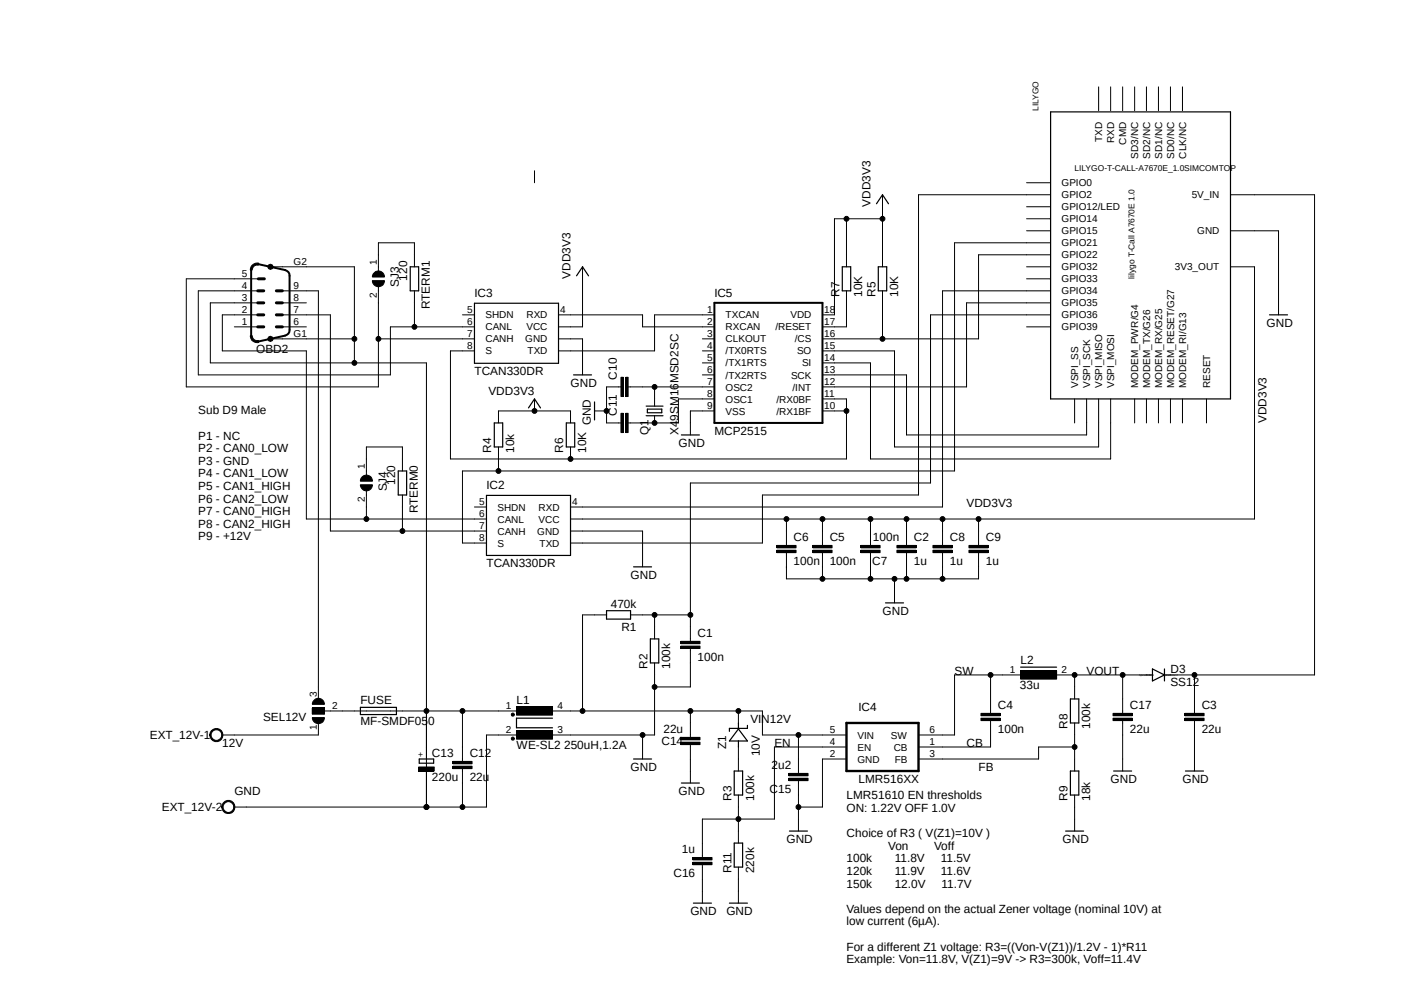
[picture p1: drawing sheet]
<svg xmlns="http://www.w3.org/2000/svg" width="297mm" height="210mm" viewBox="0 0 297 210" stroke-linecap="round" stroke-linejoin="round" font-family="sans-serif">
<path d="M30.9 14l247.3 190.3M278.2 14l-247.3 190.3" fill="none" stroke="#fff" stroke-width=".21"/>
<g fill="none" stroke="#000" stroke-width=".21">
<path d="M232.4 18.4v5M234.9 18.4v5M237.5 18.4v5M240 18.4v5M242.5 18.4v5M245.1 18.4v5M247.6 18.4v5M250.1 18.4v5M113.1 36.1v2.6M217.2 38.7h5M53.3 56.1a1.45 1.45 0 0 1 1.4-.4v.4a1.04 1.04 0 0 0-1.4 1h-.3zM54.7 59h-15.3v22.8h40.7v-21.2"/>
<path d="M56.8 56l.4-.1 .4 .1 .2 .4-.2 .4-.4 .2-.4-.2-.2-.4zM57.2 56.4h17.8v20.4M78.8 59.4h2.5a1.27 1.27 0 0 1-1.2 1.2 1.27 1.27 0 0 1-1.3-1.2zM79.2 57.7a1.25 1.25 0 0 1 1.3-.3 1.25 1.25 0 0 1 .8 1.2h-2.5l.1-.6zM87.7 56.4v-5h-7.6v5.9M123.2 56.4v12.7h-5M179.1 46.3v10.1M186.7 46.3h-10.2v20.3h-2.5M186.7 41.2v15.2M217.2 48.8h5M217.2 56.4h5M217.2 43.7h5"/>
<path d="M217.2 46.3h5M217.2 59h5M222.2 41.2h-27.9v63.5h-33v10.2h-40.6M222.2 51.4h-20.3v48.2h-104.1v15.3h5.1M222.2 53.9h-15.2v17.8h-33M260.3 41.2h17.8v101.5h-30.5M260.3 48.8h10.2v17.8M260.3 56.4h5.1v53.4h-144.7M49.6 69.1h5.1M53 71h.3a1.06 1.06 0 0 0 1.4 1v.4a1.46 1.46 0 0 1-1.7-1.4zM54.7 61.5h-12.7v17.8h40.6v-10.2h17.8M54.7 64.1h-10.2v12.7h45.7v93.9"/>
<path d="M54.7 66.6h-7.7v7.6h17.8v35.6h38.1M56.8 71.3l.4-.2 .4 .2 .2 .4-.2 .4-.4 .1-.4-.1-.2-.4zM57.2 71.7h17.8M59.7 61.5h7.7v86.3M59.7 64.1h5.1M59.7 66.6h10.2v45.7h33M59.7 69.1h5.1M80.1 71.7h20.3M87.7 61.5v7.6M97.8 66.6h2.6M100.4 74.2h-5.1v22.9h83.8v-12.7h-5.1M118.2 66.6h17.7v2.5h15.2"/>
<path d="M118.2 71.7h5v7.6M131.4 79.8h.5v4.1h-.5zM132.4 79.8h.5v4.1h-.5zM148.6 74.2h2.5M148.6 71.7h2.5M148.6 76.8h2.5M148.6 79.3h2.5M151.1 66.6h-12.6v7.6h-20.3M174 76.8h10.1v20.3h50.8v-12.7M174 74.2h15.2v20.3h43.2v-10.1M174 79.3h17.8v12.7h38.1v-7.6M179.1 61.5v7.6h-5.1"/>
<path d="M186.7 61.5v10.2M217.2 69.1h5M222.2 61.5h-22.8v45.7h-78.7M222.2 64.1h-17.7v17.7h-30.5M222.2 66.6h-25.4v35.6h-50.8v33.4M85.1 99.6v-5.1h-7.6v6M105.5 89.5v-2.6h15.2v2.6M105.5 94.5v5.1M113.1 84.4v2.5M120.7 94.5v2.6M125.8 86.9h2.5M131.4 87.4h.5v4.1h-.5z"/>
<path d="M131.4 81.8h-3.1v7.7h3.1M132.4 87.4h.5v4.1h-.5zM132.9 81.8h18.2M138.5 81.8v4.1M138.5 87.9v1.6M151.1 86.9h-5.1v5.1M151.1 84.4h-7.6v5.1h-10.6M174 86.9h5.1M227.3 84.4v5.1M240 84.4v5.1M242.5 84.4v5.1M245.1 84.4v5.1"/>
<path d="M247.6 84.4v5.1M250.1 84.4v5.1M255.2 84.4v5.1M76.2 102.5h2.6a1.27 1.27 0 0 1-1.3 1.3 1.27 1.27 0 0 1-1.3-1.3zM76.6 100.8a1.27 1.27 0 0 1 1.4-.2 1.27 1.27 0 0 1 .8 1.2h-2.6l.2-.6zM77.5 103.8v6M85.1 104.7v7.6M100.4 107.2h2.5M120.7 112.3h15.2v7.6M164.3 116.4h4.1v.5h-4.1zM164.3 115.4h4.1v.5h-4.1zM166.4 109.8v5.6"/>
<path d="M166.4 116.9v5.5h40.6v-5.5M172 116.4h4v.5h-4zM172 115.4h4v.5h-4zM174 109.8v5.6M174 116.9v5.5M182.1 115.4h4.1v.5h-4.1zM182.1 116.4h4.1v.5h-4.1zM184.1 109.8v5.6M184.1 116.9v5.5M189.7 116.4h4.1v.5h-4.1zM189.7 115.4h4.1v.5h-4.1zM191.8 109.8v5.6"/>
<path d="M191.8 116.9v5.5M197.4 116.4h4v.5h-4zM197.4 115.4h4v.5h-4zM199.4 109.8v5.6M199.4 116.9v5.5M205 116.4h4v.5h-4zM205 115.4h4v.5h-4zM207 109.8v5.6M128.3 130h-5.1v20.4M133.4 130h12.6M138.5 130v5.1M144 136.7h4.1v.5h-4.1z"/>
<path d="M144 135.6h4.1v.5h-4.1zM146 137.2v8.1h-7.5M189.2 122.4v5.1M44.7 154.6a1.39 1.39 0 0 1 2.2 .1 1.39 1.39 0 0 1-.8 2.1 1.39 1.39 0 0 1-1.7-1.4h.2a1.15 1.15 0 0 1 1.6-1.1 1.15 1.15 0 0 1 .4 1.9 1.15 1.15 0 0 1-1.9-.4l-.1-.4h-.2zM66.1 149.7h2.5v1.3h-2.5zM66.1 151.8h2.5a1.27 1.27 0 0 1-1.2 1.3 1.27 1.27 0 0 1-1.3-1.3zM66.5 148.1a1.25 1.25 0 0 1 1.3-.3 1.25 1.25 0 0 1 .8 1.2h-2.5l.1-.6zM67.4 152.9v2.5h-20.4M68.6 150.4h41.9M97.8 150.4v10.6M108.2 156l.3-.1 .2 .1 .1 .2-.1 .3h-.5zM108.2 150.9l.3-.1 .2 .1 .1 .2-.1 .3h-.5z"/>
<path d="M109.3 149.5h7.6v1.8h-7.6zM109.3 154.6h7.6v1.7h-7.6zM110.5 155.4h-7.6v15.3h-53.3M115.6 150.4h45.7v5h17.8M135.9 155.4v5.1M138.5 140.2v15.2h-22.9M144 156h4.1v.5h-4.1zM144 157h4.1v.5h-4.1zM146 150.4v5.6M146 157.5v8.1M156.2 150.4v2.5M156.2 158v5.1"/>
<path d="M168.9 155.4v8.2M179.1 158h-15.3v15.2h-15.2v8.2M207.5 151.9h4.1v.5h-4.1zM207.5 150.9h4.1v.5h-4.1zM209.5 152.4v5.6h-15.2M209.5 142.7v8.2M215.9 141.9h7.6v1.7h-7.6zM217.2 142.7h-15.3v12.7h-7.6M222.2 142.7h20.3M227.3 142.7v5.1M227.3 152.9v10.2M227.3 158h-7.6v2.5h-25.4"/>
<path d="M235.5 151.9h4v.5h-4zM235.5 150.9h4v.5h-4zM237.5 142.7v8.2M237.5 152.4v10.7M250.7 151.9h4v.5h-4zM250.7 150.9h4v.5h-4zM252.7 142.7v8.2M252.7 152.4v10.7M47.2 169.8a1.39 1.39 0 0 1 2.3 .2 1.39 1.39 0 0 1-.8 2 1.39 1.39 0 0 1-1.8-1.3h.3a1.15 1.15 0 0 1 1.5-1.1 1.15 1.15 0 0 1 .4 1.8 1.15 1.15 0 0 1-1.9-.3v-.4h-.3zM88.6 162.2h3.3v.9h-3.3zM95.8 162.1h4.1v.5h-4.1zM95.8 161h4.1v.5h-4.1z"/>
<path d="M97.8 162.6v8.1M156.2 168.1v10.2M166.9 163.6h4v.5h-4zM166.9 164.6h4v.5h-4zM168.9 165.1v10.7M179.1 160.5h-5.1v10.2h-5.1M227.3 168.1v7.7M146.6 181.4h4v.5h-4zM146.6 182.4h4v.5h-4zM148.6 182.9v8.1M156.2 183.4v7.6"/>
<circle cx="179.1" cy="46.3" r=".51"/>
<circle cx="186.7" cy="46.3" r=".51"/>
<circle cx="75" cy="71.7" r=".51"/>
<circle cx="75" cy="76.8" r=".51"/>
<circle cx="80" cy="71.7" r=".51"/>
<circle cx="87.7" cy="69.1" r=".51"/>
<circle cx="186.7" cy="71.7" r=".51"/>
<circle cx="105.4" cy="99.6" r=".51"/>
<circle cx="113.1" cy="86.9" r=".51"/>
<circle cx="120.7" cy="97.1" r=".51"/>
<circle cx="128.3" cy="86.9" r=".51"/>
<circle cx="138.5" cy="81.8" r=".51"/>
<circle cx="138.5" cy="89.5" r=".51"/>
<circle cx="179.1" cy="86.9" r=".51"/>
<circle cx="77.5" cy="109.8" r=".51"/>
<circle cx="85.1" cy="112.3" r=".51"/>
<circle cx="166.4" cy="109.8" r=".51"/>
<circle cx="174" cy="109.8" r=".51"/>
<circle cx="184.1" cy="109.8" r=".51"/>
<circle cx="191.8" cy="109.8" r=".51"/>
<circle cx="199.4" cy="109.8" r=".51"/>
<circle cx="207" cy="109.8" r=".51"/>
<circle cx="138.5" cy="130" r=".51"/>
<circle cx="146" cy="130" r=".51"/>
<circle cx="174" cy="122.4" r=".51"/>
<circle cx="184.1" cy="122.4" r=".51"/>
<circle cx="189.2" cy="122.4" r=".51"/>
<circle cx="191.8" cy="122.4" r=".51"/>
<circle cx="199.4" cy="122.4" r=".51"/>
<circle cx="90.2" cy="150.4" r=".51"/>
<circle cx="97.8" cy="150.4" r=".51"/>
<circle cx="123.2" cy="150.4" r=".51"/>
<circle cx="135.9" cy="155.4" r=".51"/>
<circle cx="138.5" cy="145.3" r=".51"/>
<circle cx="146" cy="150.4" r=".51"/>
<circle cx="156.2" cy="150.4" r=".51"/>
<circle cx="168.9" cy="155.4" r=".51"/>
<circle cx="209.5" cy="142.7" r=".51"/>
<circle cx="227.3" cy="142.7" r=".51"/>
<circle cx="227.3" cy="158" r=".51"/>
<circle cx="237.5" cy="142.7" r=".51"/>
<circle cx="252.7" cy="142.7" r=".51"/>
<circle cx="90.2" cy="170.7" r=".51"/>
<circle cx="97.8" cy="170.7" r=".51"/>
<circle cx="156.2" cy="173.2" r=".51"/>
<circle cx="168.9" cy="170.7" r=".51"/>
</g>
<g fill="none" stroke="#000" stroke-width=".25">
<path d="M222.2 23.7h38.1v60.7h-38.1zM86.8 56.4h1.8v5.1h-1.8zM122 58.3l1.2-1.9 1.3 1.9M178.2 56.4h1.8v5.1h-1.8zM185.4 43.1l1.3-1.9 1.3 1.9M185.8 56.4h1.8v5.1h-1.8zM100.4 64.1h17.8v12.7h-17.8zM121.3 79.3h3.8M268.6 66.6h3.8M84.2 99.6h1.8v5.1h-1.8zM104.6 89.5h1.7v5h-1.7zM111.8 86.3l1.3-1.9 1.2 1.9"/>
<path d="M119.8 89.5h1.8v5h-1.8zM125.8 85v3.8M136.7 85.9h3.6M136.7 87.9h3.6M136.9 86.5h3.1v.8h-3.1zM144.1 92h3.9M102.9 104.8h17.8v12.7h-17.8zM134 119.9h3.8M128.3 129.2h5.1v1.7h-5.1zM137.6 135.1h1.8v5.1h-1.8zM187.3 127.5h3.8M76.2 149.6h7.7v1.5h-7.7z"/>
<path d="M116.9 151.9h-7.6v2h7.6M156.2 154.2l1.9 2.5h-3.8zM156.2 152.9v1.3M156.2 156.7v1.3M158.1 153.4v.7h-3.8v.6M215.9 141.1h7.6M226.4 147.8h1.8v5.1h-1.8zM242.5 142.7h1.3M243.8 141.5l2.5 1.2-2.5 1.3zM246.3 141.5v2.5M246.3 142.7h1.3M88.7 160.5h3v.9h-3z"/>
<path d="M134 160.5h3.8M144.1 165.6h3.9M155.3 163.1h1.8v5h-1.8zM155.3 178.3h1.8v5.1h-1.8zM167 175.8h3.8M225.4 175.8h3.8M226.4 163.1h1.8v5h-1.8zM235.6 163.1h3.8M250.8 163.1h3.8M146.7 191h3.8M154.3 191h3.8"/>
</g>
<g fill="#000">
<path d="M53.3 56.1a1.45 1.45 0 0 1 1.4-.4v.4a1.04 1.04 0 0 0-1.4 1h-.3z" fill-rule="evenodd"/>
<path d="M56.8 56l.4-.1 .4 .1 .2 .4-.2 .4-.4 .2-.4-.2-.2-.4z" fill-rule="evenodd"/>
<path d="M78.8 59.4h2.5a1.27 1.27 0 0 1-1.2 1.2 1.27 1.27 0 0 1-1.3-1.2z" fill-rule="evenodd"/>
<path d="M79.2 57.7a1.25 1.25 0 0 1 1.3-.3 1.25 1.25 0 0 1 .8 1.2h-2.5l.1-.6z" fill-rule="evenodd"/>
<path d="M53 71h.3a1.06 1.06 0 0 0 1.4 1v.4a1.46 1.46 0 0 1-1.7-1.4z" fill-rule="evenodd"/>
<path d="M56.8 71.3l.4-.2 .4 .2 .2 .4-.2 .4-.4 .1-.4-.1-.2-.4z" fill-rule="evenodd"/>
<path d="M131.4 79.8h.5v4.1h-.5z" fill-rule="evenodd"/>
<path d="M132.4 79.8h.5v4.1h-.5z" fill-rule="evenodd"/>
<path d="M131.4 87.4h.5v4.1h-.5z" fill-rule="evenodd"/>
<path d="M132.4 87.4h.5v4.1h-.5z" fill-rule="evenodd"/>
<path d="M76.2 102.5h2.6a1.27 1.27 0 0 1-1.3 1.3 1.27 1.27 0 0 1-1.3-1.3z" fill-rule="evenodd"/>
<path d="M76.6 100.8a1.27 1.27 0 0 1 1.4-.2 1.27 1.27 0 0 1 .8 1.2h-2.6l.2-.6z" fill-rule="evenodd"/>
<path d="M164.3 116.4h4.1v.5h-4.1z" fill-rule="evenodd"/>
<path d="M164.3 115.4h4.1v.5h-4.1z" fill-rule="evenodd"/>
<path d="M172 116.4h4v.5h-4z" fill-rule="evenodd"/>
<path d="M172 115.4h4v.5h-4z" fill-rule="evenodd"/>
<path d="M182.1 115.4h4.1v.5h-4.1z" fill-rule="evenodd"/>
<path d="M182.1 116.4h4.1v.5h-4.1z" fill-rule="evenodd"/>
<path d="M189.7 116.4h4.1v.5h-4.1z" fill-rule="evenodd"/>
<path d="M189.7 115.4h4.1v.5h-4.1z" fill-rule="evenodd"/>
<path d="M197.4 116.4h4v.5h-4z" fill-rule="evenodd"/>
<path d="M197.4 115.4h4v.5h-4z" fill-rule="evenodd"/>
<path d="M205 116.4h4v.5h-4z" fill-rule="evenodd"/>
<path d="M205 115.4h4v.5h-4z" fill-rule="evenodd"/>
<path d="M144 136.7h4.1v.5h-4.1z" fill-rule="evenodd"/>
<path d="M144 135.6h4.1v.5h-4.1z" fill-rule="evenodd"/>
<path d="M44.7 154.6a1.39 1.39 0 0 1 2.2 .1 1.39 1.39 0 0 1-.8 2.1 1.39 1.39 0 0 1-1.7-1.4h.2a1.15 1.15 0 0 1 1.6-1.1 1.15 1.15 0 0 1 .4 1.9 1.15 1.15 0 0 1-1.9-.4l-.1-.4h-.2z" fill-rule="evenodd"/>
<path d="M66.1 149.7h2.5v1.3h-2.5z" fill-rule="evenodd"/>
<path d="M66.5 148.1a1.25 1.25 0 0 1 1.3-.3 1.25 1.25 0 0 1 .8 1.2h-2.5l.1-.6z" fill-rule="evenodd"/>
<path d="M66.1 151.8h2.5a1.27 1.27 0 0 1-1.2 1.3 1.27 1.27 0 0 1-1.3-1.3z" fill-rule="evenodd"/>
<path d="M108.2 156l.3-.1 .2 .1 .1 .2-.1 .3h-.5z" fill-rule="evenodd"/>
<path d="M108.2 150.9l.3-.1 .2 .1 .1 .2-.1 .3h-.5z" fill-rule="evenodd"/>
<path d="M109.3 149.5h7.6v1.8h-7.6z" fill-rule="evenodd"/>
<path d="M109.3 154.6h7.6v1.7h-7.6z" fill-rule="evenodd"/>
<path d="M144 156h4.1v.5h-4.1z" fill-rule="evenodd"/>
<path d="M144 157h4.1v.5h-4.1z" fill-rule="evenodd"/>
<path d="M207.5 151.9h4.1v.5h-4.1z" fill-rule="evenodd"/>
<path d="M207.5 150.9h4.1v.5h-4.1z" fill-rule="evenodd"/>
<path d="M215.9 141.9h7.6v1.7h-7.6z" fill-rule="evenodd"/>
<path d="M235.5 151.9h4v.5h-4z" fill-rule="evenodd"/>
<path d="M235.5 150.9h4v.5h-4z" fill-rule="evenodd"/>
<path d="M250.7 151.9h4v.5h-4z" fill-rule="evenodd"/>
<path d="M250.7 150.9h4v.5h-4z" fill-rule="evenodd"/>
<path d="M47.2 169.8a1.39 1.39 0 0 1 2.3 .2 1.39 1.39 0 0 1-.8 2 1.39 1.39 0 0 1-1.8-1.3h.3a1.15 1.15 0 0 1 1.5-1.1 1.15 1.15 0 0 1 .4 1.8 1.15 1.15 0 0 1-1.9-.3v-.4h-.3z" fill-rule="evenodd"/>
<path d="M88.6 162.2h3.3v.9h-3.3z" fill-rule="evenodd"/>
<path d="M95.8 162.1h4.1v.5h-4.1z" fill-rule="evenodd"/>
<path d="M95.8 161h4.1v.5h-4.1z" fill-rule="evenodd"/>
<path d="M166.9 163.6h4v.5h-4z" fill-rule="evenodd"/>
<path d="M166.9 164.6h4v.5h-4z" fill-rule="evenodd"/>
<path d="M146.6 181.4h4v.5h-4z" fill-rule="evenodd"/>
<path d="M146.6 182.4h4v.5h-4z" fill-rule="evenodd"/>
<circle cx="179.1" cy="46.3" r=".51"/>
<circle cx="186.7" cy="46.3" r=".51"/>
<circle cx="75" cy="71.7" r=".51"/>
<circle cx="75" cy="76.8" r=".51"/>
<circle cx="80" cy="71.7" r=".51"/>
<circle cx="87.7" cy="69.1" r=".51"/>
<circle cx="186.7" cy="71.7" r=".51"/>
<circle cx="105.4" cy="99.6" r=".51"/>
<circle cx="113.1" cy="86.9" r=".51"/>
<circle cx="120.7" cy="97.1" r=".51"/>
<circle cx="128.3" cy="86.9" r=".51"/>
<circle cx="138.5" cy="81.8" r=".51"/>
<circle cx="138.5" cy="89.5" r=".51"/>
<circle cx="179.1" cy="86.9" r=".51"/>
<circle cx="77.5" cy="109.8" r=".51"/>
<circle cx="85.1" cy="112.3" r=".51"/>
<circle cx="166.4" cy="109.8" r=".51"/>
<circle cx="174" cy="109.8" r=".51"/>
<circle cx="184.1" cy="109.8" r=".51"/>
<circle cx="191.8" cy="109.8" r=".51"/>
<circle cx="199.4" cy="109.8" r=".51"/>
<circle cx="207" cy="109.8" r=".51"/>
<circle cx="138.5" cy="130" r=".51"/>
<circle cx="146" cy="130" r=".51"/>
<circle cx="174" cy="122.4" r=".51"/>
<circle cx="184.1" cy="122.4" r=".51"/>
<circle cx="189.2" cy="122.4" r=".51"/>
<circle cx="191.8" cy="122.4" r=".51"/>
<circle cx="199.4" cy="122.4" r=".51"/>
<circle cx="90.2" cy="150.4" r=".51"/>
<circle cx="97.8" cy="150.4" r=".51"/>
<circle cx="123.2" cy="150.4" r=".51"/>
<circle cx="135.9" cy="155.4" r=".51"/>
<circle cx="138.5" cy="145.3" r=".51"/>
<circle cx="146" cy="150.4" r=".51"/>
<circle cx="156.2" cy="150.4" r=".51"/>
<circle cx="168.9" cy="155.4" r=".51"/>
<circle cx="209.5" cy="142.7" r=".51"/>
<circle cx="227.3" cy="142.7" r=".51"/>
<circle cx="227.3" cy="158" r=".51"/>
<circle cx="237.5" cy="142.7" r=".51"/>
<circle cx="252.7" cy="142.7" r=".51"/>
<circle cx="90.2" cy="170.7" r=".51"/>
<circle cx="97.8" cy="170.7" r=".51"/>
<circle cx="156.2" cy="173.2" r=".51"/>
<circle cx="168.9" cy="170.7" r=".51"/>
</g>
<path d="M53.1 57.1v13.9M54.7 55.9l5.6 1.2a1.17 1.17 0 0 1 1 1.2v11.5a1.17 1.17 0 0 1-1 1.2l-5.6 1.2M151.1 64.1h22.9v25.4h-22.9z" fill="none" stroke="#000" stroke-width=".42"/>
<path d="M54.7 59h1.2M54.5 69.1h1.3M54.5 66.6h1.3M54.5 64.1h1.3M54.5 61.5h1.3M58.5 69.1h1.2M58.5 66.6h1.2M58.5 64.1h1.2M58.5 61.5h1.2" fill="none" stroke="#000" stroke-width=".64"/>
<path d="M179.1 152.9h15.2v10.2h-15.2z" fill="none" stroke="#000" stroke-width=".51"/>
<g font-size="2.5">
<text x="184.2" y="43.7" transform="rotate(-90 184.2 43.7)">VDD3V3</text>
<text x="86.1" y="59.4" transform="rotate(-90 86.1 59.4)">120</text>
<text x="120.7" y="59" transform="rotate(-90 120.7 59)">VDD3V3</text>
<text x="84.4" y="60.7" transform="rotate(-90 84.4 60.7)">SJ3</text>
<text x="90.9" y="65.4" transform="rotate(-90 90.9 65.4)">RTERM1</text>
<text x="100.4" y="62.9">IC3</text>
<text x="151.1" y="62.8">IC5</text>
<text x="177.6" y="62.8" transform="rotate(-90 177.6 62.8)">R7</text>
<text x="182.4" y="62.8" transform="rotate(-90 182.4 62.8)">10K</text>
<text x="185.2" y="62.8" transform="rotate(-90 185.2 62.8)">R5</text>
<text x="190" y="62.8" transform="rotate(-90 190 62.8)">10K</text>
<text x="267.9" y="69.1">GND</text>
<text x="54.2" y="74.7">OBD2</text>
<text x="100.4" y="79.4">TCAN330DR</text>
<text x="103.3" y="83.6">VDD3V3</text>
<text x="120.7" y="81.8">GND</text>
<text x="130.5" y="80.3" transform="rotate(-90 130.5 80.3)">C10</text>
<text x="42" y="87.6">Sub D9 Male</text>
<text x="125" y="90" transform="rotate(-90 125 90)">GND</text>
<text x="130.5" y="87.9" transform="rotate(-90 130.5 87.9)">C11</text>
<text x="267.9" y="89.5" transform="rotate(-90 267.9 89.5)">VDD3V3</text>
<text x="42" y="93">P1 - NC</text>
<text x="42" y="95.6">P2 - CAN0_LOW</text>
<text x="103.9" y="95.8" transform="rotate(-90 103.9 95.8)">R4</text>
<text x="108.8" y="95.8" transform="rotate(-90 108.8 95.8)">10k</text>
<text x="119.2" y="95.8" transform="rotate(-90 119.2 95.8)">R6</text>
<text x="124" y="95.8" transform="rotate(-90 124 95.8)">10K</text>
<text x="137.2" y="92" transform="rotate(-90 137.2 92)">Q1</text>
<text x="143.6" y="92" transform="rotate(-90 143.6 92)">X49SM16MSD2SC</text>
<text x="143.6" y="94.5">GND</text>
<text x="151.1" y="92">MCP2515</text>
<text x="42" y="98.3">P3 - GND</text>
<text x="42" y="101">P4 - CAN1_LOW</text>
<text x="42" y="103.6">P5 - CAN1_HIGH</text>
<text x="42" y="106.3">P6 - CAN2_LOW</text>
<text x="81.8" y="103.9" transform="rotate(-90 81.8 103.9)">SJ4</text>
<text x="83.6" y="102.5" transform="rotate(-90 83.6 102.5)">120</text>
<text x="102.9" y="103.5">IC2</text>
<text x="204.5" y="107.2">VDD3V3</text>
<text x="42" y="109">P7 - CAN0_HIGH</text>
<text x="42" y="111.6">P8 - CAN2_HIGH</text>
<text x="88.4" y="108.6" transform="rotate(-90 88.4 108.6)">RTERM0</text>
<text x="42" y="114.3">P9 - +12V</text>
<text x="167.9" y="119.6">100n</text>
<text x="167.9" y="114.5">C6</text>
<text x="175.5" y="119.6">100n</text>
<text x="175.5" y="114.5">C5</text>
<text x="184.5" y="119.6">C7</text>
<text x="184.7" y="114.5">100n</text>
<text x="193.3" y="119.6">1u</text>
<text x="193.3" y="114.5">C2</text>
<text x="200.9" y="119.6">1u</text>
<text x="200.9" y="114.5">C8</text>
<text x="208.5" y="119.6">1u</text>
<text x="208.5" y="114.5">C9</text>
<text x="102.9" y="120">TCAN330DR</text>
<text x="133.4" y="122.4">GND</text>
<text x="129.2" y="128.5">470k</text>
<text x="186.7" y="130.1">GND</text>
<text x="131.4" y="133.4">R1</text>
<text x="147.6" y="134.7">C1</text>
<text x="137" y="141.5" transform="rotate(-90 137 141.5)">R2</text>
<text x="141.8" y="141.5" transform="rotate(-90 141.8 141.5)">100k</text>
<text x="147.6" y="139.8">100n</text>
<text x="201.9" y="142.7">SW</text>
<text x="215.9" y="140.5">L2</text>
<text x="229.9" y="142.7">VOUT</text>
<text x="247.6" y="142.3">D3</text>
<text x="76.2" y="149">FUSE</text>
<text x="109.3" y="148.8">L1</text>
<text x="211.1" y="150">C4</text>
<text x="215.8" y="145.8">33u</text>
<text x="239" y="150">C17</text>
<text x="247.6" y="145.1">SS12</text>
<text x="254.2" y="150">C3</text>
<text x="55.7" y="152.5">SEL12V</text>
<text x="76.2" y="153.3">MF-SMDF050</text>
<text x="140.3" y="155.1">22u</text>
<text x="158.8" y="152.9">VIN12V</text>
<text x="181.6" y="150.4">IC4</text>
<text x="211.1" y="155.1">100n</text>
<text x="225.8" y="154.2" transform="rotate(-90 225.8 154.2)">R8</text>
<text x="230.6" y="154.2" transform="rotate(-90 230.6 154.2)">100k</text>
<text x="239" y="155.1">22u</text>
<text x="254.2" y="155.1">22u</text>
<text x="31.7" y="156.3">EXT_12V-1</text>
<text x="47" y="158">12V</text>
<text x="91.4" y="160.1">C13</text>
<text x="99.4" y="160.1">C12</text>
<text x="109.3" y="158.5">WE-SL2 250uH,1.2A</text>
<text x="139.9" y="157.6">C14</text>
<text x="153.6" y="158.4" transform="rotate(-90 153.6 158.4)">Z1</text>
<text x="160.7" y="159.9" transform="rotate(-90 160.7 159.9)">10V</text>
<text x="163.8" y="158">EN</text>
<text x="204.5" y="158">CB</text>
<text x="91.4" y="165.1">220u</text>
<text x="99.4" y="165.2">22u</text>
<text x="133.4" y="163.1">GND</text>
<text x="162.8" y="167.8">C15</text>
<text x="163.2" y="162.7">2u2</text>
<text x="181.6" y="165.6">LMR516XX</text>
<text x="207" y="163.1">FB</text>
<text x="235" y="165.6">GND</text>
<text x="250.2" y="165.6">GND</text>
<text x="34.2" y="171.6">EXT_12V-2</text>
<text x="49.6" y="168.2">GND</text>
<text x="143.6" y="168.2">GND</text>
<text x="154.7" y="169.4" transform="rotate(-90 154.7 169.4)">R3</text>
<text x="159.5" y="169.4" transform="rotate(-90 159.5 169.4)">100k</text>
<text x="179.1" y="169">LMR51610 EN thresholds</text>
<text x="179.1" y="171.7">ON: 1.22V OFF 1.0V</text>
<text x="225.8" y="169.4" transform="rotate(-90 225.8 169.4)">R9</text>
<text x="230.6" y="169.4" transform="rotate(-90 230.6 169.4)">18k</text>
<text x="166.4" y="178.3">GND</text>
<text x="179.1" y="177">Choice of R3 ( V(Z1)=10V )</text>
<text x="187.9" y="179.7">Von</text>
<text x="197.6" y="179.7">Voff</text>
<text x="224.8" y="178.3">GND</text>
<text x="142.5" y="185.5">C16</text>
<text x="144.3" y="180.5">1u</text>
<text x="154.7" y="184.7" transform="rotate(-90 154.7 184.7)">R11</text>
<text x="159.5" y="184.7" transform="rotate(-90 159.5 184.7)">220k</text>
<text x="179.1" y="182.4">100k</text>
<text x="179.1" y="185">120k</text>
<text x="189.3" y="182.4">11.8V</text>
<text x="189.3" y="185">11.9V</text>
<text x="199" y="182.4">11.5V</text>
<text x="199" y="185">11.6V</text>
<text x="179.1" y="187.7">150k</text>
<text x="189.3" y="187.7">12.0V</text>
<text x="199.2" y="187.7">11.7V</text>
<text x="146.1" y="193.6">GND</text>
<text x="153.7" y="193.6">GND</text>
<text x="179.1" y="193">Values depend on the actual Zener voltage (nominal 10V) at</text>
<text x="179.1" y="195.7">low current (6µA).</text>
<text x="179.1" y="201">For a different Z1 voltage: R3=((Von-V(Z1))/1.2V - 1)*R11</text>
<text x="179.1" y="203.7">Example: Von=11.8V, V(Z1)=9V -&gt; R3=300k, Voff=11.4V</text>
</g>
<g font-size="2.1">
<text x="233.2" y="30" transform="rotate(-90 233.2 30)">TXD</text>
<text x="235.7" y="30.2" transform="rotate(-90 235.7 30.2)">RXD</text>
<text x="238.3" y="30.6" transform="rotate(-90 238.3 30.6)">CMD</text>
<text x="240.8" y="33.5" transform="rotate(-90 240.8 33.5)">SD3/NC</text>
<text x="243.3" y="33.5" transform="rotate(-90 243.3 33.5)">SD2/NC</text>
<text x="245.9" y="33.5" transform="rotate(-90 245.9 33.5)">SD1/NC</text>
<text x="248.4" y="33.5" transform="rotate(-90 248.4 33.5)">SD0/NC</text>
<text x="250.9" y="33.5" transform="rotate(-90 250.9 33.5)">CLK/NC</text>
<text x="224.6" y="39.4">GPIO0</text>
<text x="224.6" y="42">GPIO2</text>
<text x="252.1" y="42">5V_IN</text>
<text x="224.6" y="44.5">GPIO12/LED</text>
<text x="224.6" y="47">GPIO14</text>
<text x="224.6" y="49.6">GPIO15</text>
<text x="224.6" y="52.1">GPIO21</text>
<text x="253.3" y="49.6">GND</text>
<text x="51.1" y="58.6">5</text>
<text x="62.1" y="56.1">G2</text>
<text x="79.7" y="56.1" transform="rotate(-90 79.7 56.1)">1</text>
<text x="224.6" y="57.2">GPIO32</text>
<text x="224.6" y="59.7">GPIO33</text>
<text x="224.6" y="54.7">GPIO22</text>
<text x="248.5" y="57.2">3V3_OUT</text>
<text x="51.1" y="63.7">3</text>
<text x="51.1" y="61.2">4</text>
<text x="62.1" y="63.7">8</text>
<text x="62.1" y="61.2">9</text>
<text x="79.7" y="63.1" transform="rotate(-90 79.7 63.1)">2</text>
<text x="224.6" y="62.3">GPIO34</text>
<text x="224.6" y="64.8">GPIO35</text>
<text x="51.1" y="68.8">1</text>
<text x="51.1" y="66.3">2</text>
<text x="62.1" y="68.8">6</text>
<text x="62.1" y="66.3">7</text>
<text x="62.1" y="71.3">G1</text>
<text x="98.8" y="66.3">5</text>
<text x="98.8" y="71.3">7</text>
<text x="98.8" y="68.8">6</text>
<text x="102.7" y="67.4">SHDN</text>
<text x="102.7" y="69.9">CANL</text>
<text x="111.4" y="67.4">RXD</text>
<text x="111.4" y="69.9">VCC</text>
<text x="118.5" y="66.3">4</text>
<text x="149.6" y="66.3">1</text>
<text x="149.6" y="71.3">3</text>
<text x="149.6" y="68.8">2</text>
<text x="153.5" y="67.4">TXCAN</text>
<text x="153.5" y="69.9">RXCAN</text>
<text x="164" y="69.9">/RESET</text>
<text x="167.2" y="67.4">VDD</text>
<text x="174.4" y="68.8">17</text>
<text x="174.4" y="71.3">16</text>
<text x="174.4" y="66.3">18</text>
<text x="224.6" y="67.4">GPIO36</text>
<text x="224.6" y="69.9">GPIO39</text>
<text x="98.8" y="73.9">8</text>
<text x="102.7" y="75">S</text>
<text x="102.7" y="72.4">CANH</text>
<text x="111.1" y="72.4">GND</text>
<text x="111.6" y="75">TXD</text>
<text x="149.6" y="73.9">4</text>
<text x="149.6" y="76.4">5</text>
<text x="153.5" y="75">/TX0RTS</text>
<text x="153.5" y="77.5">/TX1RTS</text>
<text x="153.5" y="72.4">CLKOUT</text>
<text x="168.1" y="72.4">/CS</text>
<text x="168.6" y="75">SO</text>
<text x="169.7" y="77.5">SI</text>
<text x="174.4" y="73.9">15</text>
<text x="174.4" y="76.4">14</text>
<text x="149.6" y="79">6</text>
<text x="149.6" y="81.5">7</text>
<text x="149.6" y="84">8</text>
<text x="153.5" y="80.1">/TX2RTS</text>
<text x="153.5" y="82.6">OSC2</text>
<text x="167.3" y="80.1">SCK</text>
<text x="167.6" y="82.6">/INT</text>
<text x="174.4" y="84">11</text>
<text x="174.4" y="81.5">12</text>
<text x="174.4" y="79">13</text>
<text x="228.1" y="82" transform="rotate(-90 228.1 82)">VSPI_SS</text>
<text x="230.6" y="82" transform="rotate(-90 230.6 82)">VSPI_SCK</text>
<text x="233.2" y="82" transform="rotate(-90 233.2 82)">VSPI_MISO</text>
<text x="235.7" y="82" transform="rotate(-90 235.7 82)">VSPI_MOSI</text>
<text x="240.8" y="82" transform="rotate(-90 240.8 82)">MODEM_PWR/G4</text>
<text x="243.3" y="82" transform="rotate(-90 243.3 82)">MODEM_TX/G26</text>
<text x="245.8" y="82" transform="rotate(-90 245.8 82)">MODEM_RX/G25</text>
<text x="248.4" y="82" transform="rotate(-90 248.4 82)">MODEM_RESET/G27</text>
<text x="250.9" y="82" transform="rotate(-90 250.9 82)">MODEM_RI/G13</text>
<text x="256" y="82" transform="rotate(-90 256 82)">RESET</text>
<text x="149.6" y="86.5">9</text>
<text x="153.5" y="87.7">VSS</text>
<text x="153.5" y="85.1">OSC1</text>
<text x="164.3" y="87.7">/RX1BF</text>
<text x="164.3" y="85.1">/RX0BF</text>
<text x="174.4" y="86.5">10</text>
<text x="77.2" y="99.2" transform="rotate(-90 77.2 99.2)">1</text>
<text x="77.2" y="106.2" transform="rotate(-90 77.2 106.2)">2</text>
<text x="101.4" y="106.8">5</text>
<text x="105.2" y="108">SHDN</text>
<text x="113.9" y="108">RXD</text>
<text x="121" y="106.8">4</text>
<text x="101.4" y="111.9">7</text>
<text x="101.4" y="109.4">6</text>
<text x="105.2" y="113.1">CANH</text>
<text x="105.2" y="110.5">CANL</text>
<text x="113.7" y="113.1">GND</text>
<text x="113.9" y="110.5">VCC</text>
<text x="101.4" y="114.5">8</text>
<text x="105.2" y="115.6">S</text>
<text x="114.1" y="115.6">TXD</text>
<text x="213.7" y="142.4">1</text>
<text x="224.6" y="142.4">2</text>
<text x="67" y="147.5" transform="rotate(-90 67 147.5)">3</text>
<text x="67" y="154.5" transform="rotate(-90 67 154.5)">1</text>
<text x="70.3" y="150">2</text>
<text x="107" y="150">1</text>
<text x="107" y="155.1">2</text>
<text x="117.9" y="150">4</text>
<text x="117.9" y="155.1">3</text>
<text x="175.6" y="155.1">5</text>
<text x="196.6" y="155.1">6</text>
<text x="175.6" y="157.6">4</text>
<text x="175.6" y="160.2">2</text>
<text x="181.4" y="156.2">VIN</text>
<text x="181.4" y="158.7">EN</text>
<text x="181.4" y="161.3">GND</text>
<text x="188.5" y="156.2">SW</text>
<text x="189.1" y="158.7">CB</text>
<text x="189.3" y="161.3">FB</text>
<text x="196.6" y="157.6">1</text>
<text x="196.6" y="160.2">3</text>
</g>
<g font-size="1.8">
<text x="219.7" y="23.5" transform="rotate(-90 219.7 23.5)">LILYGO</text>
<text x="227.3" y="36.1">LILYGO-T-CALL-A7670E_1.0SIMCOMTOP</text>
<text x="240" y="59" transform="rotate(-90 240 59)">lilygo T-Call A7670E 1.0</text>
<text x="89.6" y="160.1" transform="rotate(-90 89.6 160.1)">+</text>
</g>
<g font-size=".6">
<text x="241" y="143">SpiceOrder 1</text>
<text x="246" y="143">SpiceOrder 2</text>
</g>
</svg>
